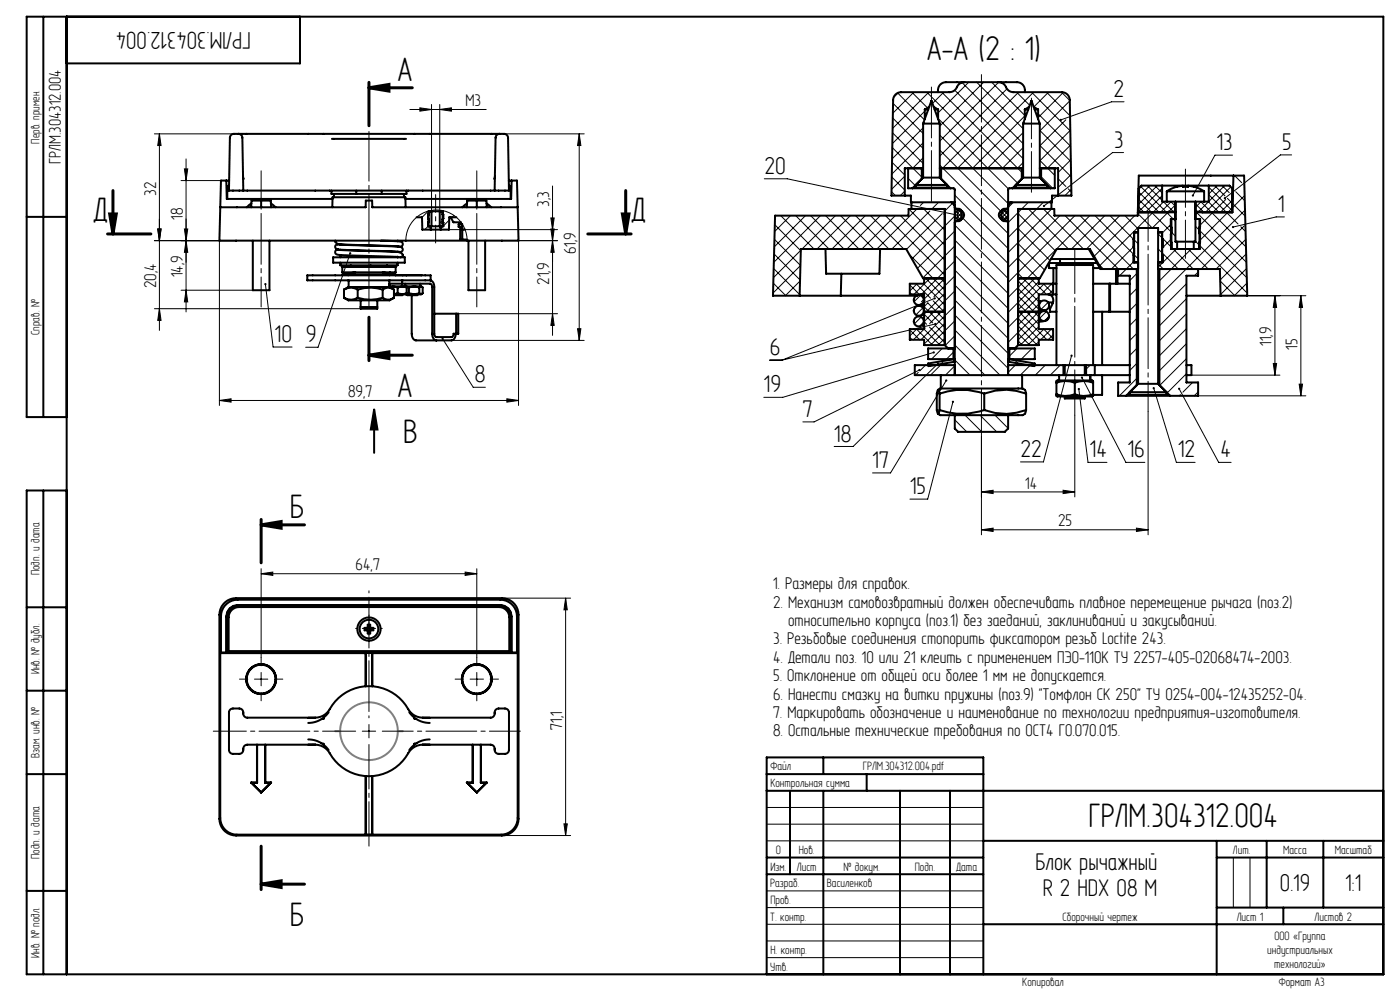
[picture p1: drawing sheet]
<svg xmlns="http://www.w3.org/2000/svg" width="420mm" height="297mm" viewBox="0 0 420 297" stroke-linecap="round" stroke-linejoin="round" font-family="sans-serif">
<path d="M112.2 122.7l1 6h-2z" fill="none" stroke="#000" stroke-width=".6" stroke-linecap="butt"/>
<path d="M110.7 26.3l6-1v2zM32.9 64.1h2l-1 6zM186.7 64.1h2l-1 6zM110.7 106.5l6-1v2zM78.3 157.3l6-1v2zM78.3 265l6-1v2z" fill="none" stroke="#000" stroke-width=".9" stroke-linecap="butt"/>
<g fill="none" stroke="#000" stroke-width=".3">
<path d="M123 32.8h22.9M126 32.3l3.5 .5-3.5 .5zM129.5 31.3v32M131.9 32.8l3.5-.5v1zM131.9 31.3v32M267.8 39.8l9.1 9.2M267.8 35.4l9.1 9.1M267.9 31l9 9M269.3 27.9l8 8M269.5 27.8l-1.4 1.4M273.5 27.6l4.8 4.7M274.2 27.6l-6.3 6.3"/>
<path d="M276.9 38.3l-9.3 9.3M277.4 33.3l-9.7 9.8M278 27.6l27.3 27.3M278.6 27.6l-10.8 10.9M278.8 32l-.1 .1M281.4 35.5l21.1 21.1M282.5 27.6l24 24M283.1 27.6l-3.4 3.4M286.4 27l20.5 20.5M288.6 24.7l18.3 18.4M290.6 24.6l-9.2 9.2M293 24.6l13.9 14"/>
<path d="M295.1 24.6l-13.2 13.2M297.5 24.6l9.9 10M299.6 24.6l-17.7 17.7M302.1 26.6l-20.2 20.2M305 27.6l3.9 4M305.6 27.6l-22.8 22.8M306.9 39.7l-10.6 10.7M307.4 34.8l-15.6 15.6M309.5 27.6l11.6 11.7M310.1 27.6l-22.8 22.8M311.4 34.1l9.8 9.7M311.9 39.1l9.4 9.3"/>
<path d="M314 27.6l6.8 6.9M314.6 27.6l-4.5 4.5M318.4 27.6l2.5 2.5M319 27.7l-7.6 7.5M319.8 35.9l-7.9 7.8M320.9 30.2l-9 9M321.1 39.1l-9.2 9.1M337.2 30.5h-3.7l-15.3 5.4M46.3 40.1h27.6M47.8 40.1v58.9M47.8 40.1l.5 3.5h-1zM54.3 54.1h12"/>
<path d="M55.3 50.6h1l-.5 3.5zM55.8 47.6v45.9M147.5 40.1h27.8M165.8 55.7v44.8M173.8 40.1v61.9M173.8 40.1l.5 3.5h-1zM229.3 53.6h6.9l51 10.9M267.5 57.5l1.1 1.1M267.5 53l3.9 3.9M267.6 48.6l3.8 3.9M267.7 44.2l8.8 8.9M271.4 52.8l-3.9 4"/>
<path d="M271.4 57.3l-1.3 1.3M272.4 53.5l2.2 2.1M276.9 42.8l-9.4 9.4M276.9 47.3l-3.1 3.1M281.9 45l20.3 20.2M281.9 40.5l20.5 20.5M281.9 49.5l20.5 20.5M286.4 58.5l16 16M306.9 44.2l-6.2 6.2M306.9 48.7l-1.7 1.7M311.9 43.6l9.4 9.4M311.9 48.1l4.5 4.5"/>
<path d="M312.3 52.9l3.5 3.5M317.4 53.6l2.4 2.3M318 58.6h.1M320.5 56.6l.9 .9M321.2 43.5l-7 6.9M321.2 47.9l-3.8 3.8M321.3 52.3l-3.9 3.9M321.4 56.7l-1.9 1.9M337.1 45.7h-3.3l-20.6 16M341.6 59.8l11 11M341.6 57.6l6.1 6M342.2 55.9l10.4 10.4"/>
<path d="M342.7 55.6l-1.1 1.1M344.2 55.6l4.4 4.5M344.9 55.6l-3.3 3.3M346.4 55.6l2.2 2.2M347.2 55.6l-5.6 5.6M348.6 56.4l-7 7M348.6 58.7l-4.9 4.9M362.6 58.3l8.8 8.8M362.6 56.1l7 7M362.9 55.6l-.3 .3M364.4 55.6l3.1 3.1M365.1 55.6l-2.5 2.5"/>
<path d="M366.6 55.6l2.2 2.1M367.4 55.6l-7.8 7.8M367.7 59.8l-7.9 7.9M368.2 59.4l1.4 1.5M369.2 56l-7.6 7.6M369.5 58.4l.1 .2M369.8 46.5h-5.3l-6.6 12.1M369.9 56.7h.1M370 53l.4-.4 2.1 2.2M370.7 57.5l2.7 2.7M373.2 55.5l.1 .1M373.4 58.6l-3.6 3.6"/>
<path d="M387.5 46.4h-3.4l-16.6 13M46.3 72.1h24.5M47.3 68.6h1l-.5 3.5zM55.3 68.6h1l-.5 3.5zM55.8 72.1l.5 3.5h-1zM65.8 72.1v49.4M105.1 75.9l-9.7 28.2h-3.7M121.7 72.1a9.2 9.2 0 0 1 9.2-9.2 9.2 9.2 0 0 1 9.2 9.2M128.4 67.3l.5 .5M128.5 63.2l-1.9 2M128.6 67.6l-1.2 1.2M128.9 63.3l.6 .6"/>
<path d="M131.9 66.4l1.1 1.1M133.1 63.2l-.3 .3M134.7 68.8h32.6M134.8 66l-2.6 2.6M136.2 64.6l-.6 .5M150.6 72.1h16.7M155.6 72.1v49.4M165.3 65.3h1l-.5 3.5zM165.3 68.6h1l-.5 3.5zM165.8 72.1l.5 3.5h-1zM232.2 76.1l7.8 7.8M232.3 71.7l7.8 7.8"/>
<path d="M232.4 67.4l7.8 7.8M232.7 64.6l-.2 .2M234.2 64.6l10 10M237.2 64.6l-4.8 4.8M238.7 64.6l10 10M240.1 79.6l-8.2 8.2M240.2 75l-8.2 8.2M241.6 64.6l-9.3 9.4M243.2 64.6l10 10M246.1 64.6l-13.9 14M247.7 64.6l10 10M250.6 64.6l-10 10"/>
<path d="M252.2 64.6l10 10M255.1 64.6l-10 10M256.7 64.6l10 10M259.6 64.6l-10 10M261.2 64.6l10 10M264.1 64.6l-10 10M265.6 64.6l17.8 17.8M268.6 64.6l-10 10M270.1 64.6l13.3 13.3M272.6 62.6l10.8 10.8M272.8 76.3l10.6 10.6M275.3 62.4l-12.2 12.2"/>
<path d="M277.1 60.6l-1 1M277.4 62.9l6 6M279 63.2l-11.4 11.4M281.6 60.6l-1.8 1.8M281.6 62.6l.2 .2M282.7 64l-10.8 10.8M283.1 64.1l.3 .4M285.7 60.9l-2.2 2.3M286.4 64.8l-12.8 12.8M286.4 69.2l-11.2 11.2M286.4 73.7l-9.5 9.6M286.4 78.2l-10 10"/>
<path d="M286.4 76.4l16 16M286.4 67.5l16 16M286.4 71.9l16 16M286.9 63.4l15.5 15.6M287.1 64.8l1 1M287.6 63l1.6 1.6M288.1 63.1l-.9 .9M288.8 63.5l-1.9 1.9M289.2 64.2l-1.6 1.6M299.7 63.9l1.8 1.8M299.8 65.1l.5 .5M300.3 63.3l-.4 .3"/>
<path d="M301.1 63l1.3 1.4M301.5 63.1l-1.8 1.8M302.2 63.6l-2 2M302.4 64.5l-1.3 1.3M304 60.6l-1.6 1.6M305.4 64l11.3 11.2M305.4 68.5l9.6 9.6M305.4 73l8 7.9M305.4 77.5l6.2 6.2M308.5 60.6l-6.1 6.1M308.5 62.6l12 12M313 60.6l-10.6 10.6"/>
<path d="M313 62.6l12 12M315.5 62.6l-13.1 13.1M318 64.6l-15.6 15.6M319.5 64.6l16 16M322.5 64.6l-20.1 20.1M324 64.6l16 16M327 64.6l-24.6 24.5M328.5 64.6l11.7 11.8M329.6 79.2l1.4 1.4M331.4 64.6l-10 10M333 64.6l8.4 8.5M335.9 64.6l-10 10"/>
<path d="M337.5 64.6l3.9 4M340.1 76.3l1.3 1.3M340.2 78.3l-4.3 4.3M340.2 73.8l-6.8 6.8M340.4 64.6l-12.2 12.2M341.4 63.6l-.1 .1M341.6 62l1.6 1.6M347.4 70.1l10.6 10.5M347.4 74.6l6.1 6M347.4 79.1l1.6 1.5M349 60.4l3 3M349.1 60.4l-19.2 19.3"/>
<path d="M351.2 60.4l1.4 1.4M351.4 60.4l-3.2 3.2M351.4 71.6l-2.8 2.8M351.4 67.1l-2.8 2.8M352.6 61.4l-6.9 6.9-4.4-4.3M352.9 74.6l-5.5 5.5M356.5 74.6l6 6M357.4 74.6l-9.6 9.6M358.6 67.8l15.4 15.4M358.6 72.3l15.6 15.5M358.6 61.1l2.6 2.5M358.6 63.3l.1 .1"/>
<path d="M358.9 63.6l15 15M359.4 63.6l-.8 .8M360.2 60.4l13.6 13.6M360.3 60.4l-1.7 1.7M362.5 60.4l3.2 3.2M369.6 62.4l-9.8 9.8M369.6 60.1l-3.5 3.5M369.8 61l3.8 3.8M372.2 68l1.5 1.4M373.3 67.7l-13 12.9M373.5 63l-25.7 25.7M373.7 71.7l-8.9 8.9"/>
<path d="M373.8 76.1l-7.7 7.8M385.3 65h-2.4l-13 3.1M46.3 92.5h61.9M47.8 92.5l.5 3.5h-1zM54.3 87h21.5M55.8 87l.5 3.5h-1zM79.6 85.2l2.3 18.8h5.7M136.8 94h30.5M165.8 94l.5 3.5h-1zM173.3 98.5h1l-.5 3.5zM232 84.9l3.8 3.7M232.1 80.5l7.8 7.8"/>
<path d="M240 84.2l-4.4 4.4M272.9 85.4l2.9 2.8M272.9 87.6l.6 .6M273.3 99.3l2.6 2.5M274.7 99l-1.8 1.7M274.7 92.2l-.5 .5M274.8 85l4.4 4.4M275.1 85l-2.2 2.2M275.2 98.8l4.5 4.6M276.1 88.5l-1.9 1.9M276.4 95l-2.1 2M276.8 92.3l-2 2"/>
<path d="M277.1 85l6.3 6.4M277.1 96.5l-1.1 1.1M277.1 89.8l-.7 .6M277.2 98.6l4.8 4.8M277.2 89.7l.4 .3M277.2 94.2l2.6 2.6M277.2 96.4l.8 .8M277.2 91.9l6.2 6.2M277.6 98.3l-3.6 3.5M277.7 83.4l5.7 5.8M278.3 90.8l5.1 5.1M278.4 90.8l-1.2 1.1"/>
<path d="M278.8 98l4.6 4.6M279 83.4l-4.8 4.8M279.9 90.1l3.5 3.5M280.4 89.4l-45.8 18.5M280.5 97.6l-4.2 4.2M280.6 97.1l-46 10.8M280.7 97.6l2.7 2.8M282.2 83.4l1.2 1.3M283.4 96.9l-6.2 6.3 .3 .2M283.4 87.9l-6.2 6.2M283.4 92.4l-4.5 4.6M283.4 83.5l-6.2 6.2"/>
<path d="M286.4 89.9l16 16M286.4 96.2l-7.2 7.2M286.4 91.7l-5.7 5.7M286.4 87.2l-9.2 9.2M286.4 82.7l-6.3 6.3M286.4 80.9l16 16M286.4 85.4l16 16M286.4 94.4l16 16M286.4 98.9l13.6 13.5M305.4 82l6.3 6.2M305.4 90.9l6.2 6.2M305.4 99.9l3.5 3.5"/>
<path d="M305.4 97.7l5.8 5.7M305.4 95.4l6.4 6.4M305.4 93.2l8.7 8.6M305.4 88.7l6.2 6.2M305.4 86.5l6.2 6.2M305.4 84.2l6.2 6.2M305.9 83.4l-.5 .5M309.1 83.4l4.8 4.8M310.4 83.4l-5 5M311.6 97.9l-5.5 5.5M311.6 93.4l-9.2 9.2M311.6 88.9l-9.2 9.2"/>
<path d="M311.6 84.4l-9.2 9.2M311.6 91.2l-6.2 6.2M311.6 95.7l-6.2 6.2M313 85l2.9 3M313.3 85l-7.9 7.9M313.9 93.4l-2 2M314.4 90.6l-2.1 2.1M314.7 94.8l-1.4 1.4M315.2 85l.7 .7M315.5 85l-3.2 3.2M315.9 99.2l-.5-.6-3.2 3.2M315.9 86.9l-1.3 1.3"/>
<path d="M341 99.9l-2.1 2.1M341 95.5l-2.1 2.1M341 91l-2.1 2.1M341 86.5l-2.1 2.1M341 82l-2.1 2.1M355.9 98.5l-8.1 8.1M355.9 94l-8.1 8.1M355.9 89.5l-8.1 8.1M355.9 85l-8.1 8.1M359.4 81.5l-1.1 1.1M366.1 84.2l4.4 4.4M374 80.5l-7.8 7.8"/>
<path d="M374.1 84.9l-3.8 3.7M374.2 88.6h17.6M382.5 88.6v23.8M382.5 88.6l.5 3.5h-1zM390.3 88.6l.5 3.5h-1zM390.3 88.6v30M130.9 102h44.4M132.8 101.5l9.2 14.6h3.6M152.1 119.5l3.5 .5-3.5 .5zM230.9 107.9h3.7M272.9 101.1l.8 .7M275.5 111.6l-.8 .8"/>
<path d="M275.8 110.9l-31.6 15.5h-3.3M277.7 109.4l-1.8 1.7M278.5 108.9l.7 .7M280.1 105.6l-45.3 13.5h-5.7M281.4 108.9l-25.5 24.9h-5.6M282.2 109.4l-3 3M282.4 108.3l.6 .7M282.7 104.4l-3.2 3.2M283.4 101.4l-2 2M283.9 114l-16.7 27.7h-5.4M286 105.5l-2 2.1M286.4 109.6l-2.8 2.8"/>
<path d="M286.4 100.7l-2.9 2.8M286.4 103.4l9.1 9M286.4 107.9l4.6 4.5M286.4 112.4h.1M304.5 107.9l.9 1M304.6 109.4l-2.2 2.2M305.1 104.4l-2.3 2.3M305.4 102.2l1.3 1.2M309.1 109.4l-3 3M309.6 104.4l-3.2 3.2M309.9 108.8l.5 .6M311.6 102.4l-1 1"/>
<path d="M313.6 109.4l-3 3M315.9 101.4l-2.8-2.8-4.7 4.8M315.9 100.3l-1.5 1.5M318.1 109.4l-3 3M321.5 106.6l-8.5 31.8h-6.9M323.6 116.6l2.8 22h5.7M324.6 113.2l13.2 25.4h5.7M327.1 109.4l-1.3 1.3M341 113.4l-5.2 5.2M341 108.9l-2.1 2.1M341 104.4l-2.1 2.1M346.1 116.3l6.8 22.3h5.6"/>
<path d="M353.7 116.5l11.9 22.1h3.7M354.1 118.3l-.3 .3M355.9 103l-8.1 8.1M355.9 112l-5.7 5.8M355.9 107.5l-8 8M357.4 112.4h26.6M357.8 114.6l-2.9 2.9M359.4 118.6h32.4M359.4 117.5l-1.1 1.1M382 108.9h1l-.5 3.5zM389.8 115.1h1l-.5 3.5zM65.8 120l3.5-.5v1z"/>
<path d="M65.8 120h89.8M285.9 120.4l-7.6 29.2h-5.3M286.4 125.8l3.6 3.6M289.5 124.4l5 5M294 124.4l5 5M294.4 130.9v29.4M298.5 124.4l3.9 4M322.4 124.4v24.5M344.4 123.3v37M294.4 158.8l3.5-.5v1zM294.4 147.4l3.5-.5v1zM294.4 158.8h50"/>
<path d="M294.4 147.4h28M318.9 146.9l3.5 .5-3.5 .5zM340.9 158.3l3.5 .5-3.5 .5zM78.3 171.9l3.5-.5v1zM78.3 170.4v26.6M78.3 171.9h64.7M139.5 171.4l3.5 .5-3.5 .5zM143 170.4v26.6M150.6 179.3h20.6M169.7 179.3v71.1M169.7 179.3l.5 3.5h-1zM108.7 188.3h4"/>
<path d="M110.7 186.3v4M76.3 203.5h4M78.3 201.5v4M108.7 219.1h4M110.7 217.1v4M141 203.5h4M143 201.5v4M150.6 250.4h20.6M169.2 246.9h1l-.5 3.5zM230 242h65M230 247h65M230 252h65"/>
<path d="M370 257v15M375 257v15M230 277h65M230 272h65M230 267h65M230 287h65M230 282h65"/>
</g>
<circle cx="110.7" cy="219.1" r="8.6" fill="none" stroke="#808080" stroke-width=".6" stroke-linecap="butt"/>
<g fill="none" stroke="#000" stroke-width=".6">
<path d="M13 5v120M20 5v287M90 5v14h-70M276.9 37h5M276.9 37v16.2M277.4 32.8h1.1M277.4 32.8v2.9M278.8 32l-1.4 .8M279.4 30.2h.1M279.4 30.2l-2.5 6.8M279.5 30.2l2.4 6.8M280.1 32l1.3 .8"/>
<path d="M280.4 32.8h1M281.4 32.8v2.9M281.9 37v16.2M289.3 24.6a2.86 2.86 0 0 0-2.6 2.1l-.8 .7-1.1 .2h-14.5a2.4 2.4 0 0 0-2.4 2.4l-.5 28.6h5.9v2h12.1M289.3 24.6h-5.5a2.5 2.5 0 0 0-2.4 3M289.3 24.6h10.3M299.6 24.6a2.86 2.86 0 0 1 2.6 2.1l.8 .7 1 .2h14.5a2.4 2.4 0 0 1 2.4 2.4l.5 28.6h-5.8v2h-12.2M299.6 24.6h5.5a2.5 2.5 0 0 1 2.4 3M306.9 37h5M306.9 37v16.2M307.4 32.8h1.1M307.4 32.8v2.9"/>
<path d="M308.8 32l-1.4 .8M309.4 30.2h.1M309.4 30.2l-2.5 6.8M309.5 30.2l2.4 6.8M310.1 32l1.3 .8M310.4 32.8h1M311.4 32.8v2.9M311.9 37v16.2M67.9 54.1h-1.6l-.5 18h89.8l-.5-18h-1.6M67.9 54.1h.8M67.9 54.1l.1 5.5h31.8M68.2 56v3.6"/>
<path d="M68.2 56h.5M68.7 55.6l-.5 .4M71.5 40.1h-1.3a1.2 1.2 0 0 0-1.2 1.2l-.3 15.8h4.3M71.5 40.1a1.2 1.2 0 0 1 1.2 1.2l.3 15.8M71.5 40.1h78.4M72.9 52.9l.2 .7M73 57.1h75.4M99.4 57.1v1h7.5M99.6 41.6h22.2M100.2 58.1v1M106.9 58.1h7.6M106.9 57.1v1"/>
<path d="M114.5 57.1v1M121.2 58.1v1M121.9 57.1v1h-7.4M148.5 52.9l-.2 .7M149.9 40.1h1.3a1.2 1.2 0 0 1 1.2 1.2l.3 15.8h-4.3M149.9 40.1a1.2 1.2 0 0 0-1.2 1.2l-.3 15.8M152.6 54.1h.9M152.7 55.6l.5 .4M152.7 56h.5M153.2 56v3.6M153.5 54.1l-.2 5.5h-31.7M272.4 50.4v6h1.3"/>
<path d="M273.7 56.4h11.4M274.7 55.4h9.4v.8h-9.4zM276.5 50.4v3.2M276.9 53.2h5M276.9 53.2l-3.2 3.2M276.9 50.4h-5.5v8.2M281.9 53.2l3.2 3.2M281.9 50.4h25M282.3 50.4v3.2M285.1 56.4l1.1 .1 .2 .3v55.6M303.7 56.4h11.4M303.7 56.4l-1 .1-.3 .3v55.6"/>
<path d="M304.7 55.4h9.4v.8h-9.4zM306.5 50.4v3.2M306.9 53.2h5M306.9 53.2l-3.2 3.2M311.9 53.2l3.2 3.2M311.9 50.4h5.5v8.2M312.3 50.4v3.2M316.4 50.4v6h-1.3M348.6 55.6h14M348.6 55.6h-6.2l-.8 .8v7.2M348.6 55.6v4.8h1.4M350 57.3a8.3 8.3 0 0 1 4.9-1.5v.2h1.5v-.3l.7 .1a9.1 9.1 0 0 1 4.1 1.5"/>
<path d="M350 57.3h11.2M350 57.3v3.1M361.2 57.3v3.1M362.6 55.6h6.2l.8 .8v7.2M362.6 55.6v4.8h-1.4M370 52.6h-28.4l-.3 12h-25v-2h-10.9v40.8M370 52.6l-.3 11h-11.1M370 52.6h3.2l1 36h-8M8 65h12M66.1 62.1h43.6v-2h1.9l.1 2h43.6M75.3 62.1l.2-2h5.7l.1 2M75.4 61l-1.4 1.1"/>
<path d="M75.8 72.1v14.9h5v-14.9M78.3 60.1v2M81.3 61l1.4 1.1M99.7 62.1l.1-3h21.8l.1 3M99.9 77.1h21.5v1.6h-21.5zM100.6 72.1a1.48 1.48 0 0 0 1.9 1.1l17.1 .6M101.3 74.7l18.7 .8M101.3 73.2a.79 .79 0 0 0-.8 .9 .79 .79 0 0 0 1 .7 .85 .85 0 0 0-1 .9 .85 .85 0 0 0 1.2 .7l17.6 .5M101.4 73.2l18.7 .8M101.6 73.1l-.4 .1M101.7 74.9l13 .4a13.7 13.7 0 0 1 5.7 .6l.1 .1a.63 .63 0 0 1 .3 .7 .63 .63 0 0 1-.7 .4M102.1 78.7v.8h17.2v-.8"/>
<path d="M102.1 73.2v.1M102.1 74.8v.1M102.1 76.4v.7M105.2 79.5l.5 .5M114.3 72.1l2.5 .1a7.3 7.3 0 0 1 3.9 .5l.1 .8-.9 .5a.79 .79 0 0 1 .9 .7 .79 .79 0 0 1-.7 .8M116.2 79.5l-.5 .5M119.3 72.1v.2M119.3 73.8v.1M119.3 75.4v.1M119.3 77l.1 .1M120.2 75.5l-.4 .1M125 65.1h1.6l.1 3.7h2.5"/>
<path d="M128.4 65.5h.1M128.4 66.7h.1M128.4 65.5l.2 .2M128.4 66.7v1.1h1.1M128.6 66.5l-.2 .2M128.6 64.3h-.2v1.2M128.6 67.8v-4.5h4.2v4.5M129.2 68.8h3M129.2 67.8v1M129.5 67.8h2.4M129.5 63.3v4.5M131.9 63.3v4.5"/>
<path d="M132.2 67.8v1M132.8 66.5l.2 .2v1.1h-1.1M132.8 64.3h.2v1.2l-.2 .2M135.2 65.1l.8 1.5h2.3M136.9 65.1h-2.1l-.1 3.7h-2.5M138.1 68v3.8h2M138.6 67.1l.1 1.7h.8M138.6 67.2h-1v.8h1.1M138.7 68.7v3.1M140 62.1l.2-2h5.7l.1 2M140.1 61l-1.4 1.1M140.5 72.1v14.9h5v-14.9"/>
<path d="M143 60.1v2M146 61l1.4 1.1M247.6 74.6l.2 7.4h16l.2-7.4M273.4 60.6v2M285.4 60.6h1M285.4 60.6l1 1M286.4 62.1l.3 .4 1.4 .2 .3 .7-.1 2.5-.5 .3-1.1 .1-.3 .4M287.8 63h.5M287.8 65.8h.5M300.5 63h.5M300.5 65.8h.5M302.4 60.6h1"/>
<path d="M302.4 62.1l-.2 .4-1.4 .2-.4 .7 .2 2.5 .4 .3 1.2 .1 .2 .4M303.4 60.6l-1 1M315.3 77.6h13.1M315.4 60.6v2M318 77.6v1.2M326.6 74.6l3.5 6h.3M329.1 78.8h-14.4v1.5h2.2M340.2 76l-.2 .4v2.2h1.4M340.2 71.6h-.2v2.5l.2 .3M341.3 63.6h11.3M341.4 68.3v46.7M341.4 69.6h-1.2v9"/>
<path d="M341.4 68.3h.1M341.4 68.3h6v46.7M347.4 69.6h1.2v9M348.6 76l.3 .4M348.6 71.6h.3v2.5M348.9 74.1l-.3 .3M348.9 76.4h.1M348.9 76.4v2.2h-1.5M349 74l-.1 .1M350 60.4h11.2M351 67.8l.2 .1M351.2 67.9l.2 .3"/>
<path d="M351.4 69.8l-.2 .4v2.4h.2M351.4 65.6v9h8.4v-9M352.6 60.4v12h6v-12M352.6 63.4h-2v.2M352.6 65.6h-1.4v2.3M353.1 72.4v2.2M358.1 72.4v2.2M358.6 65.6h1.4v2.3l-.2 .3M358.6 63.4h2v.2M359.8 69.8l.2 .4v2.4h-.2M92.2 82.5h37v1.5h-37zM102.7 82.3h16"/>
<path d="M102.7 80h16v1.6h-16zM102.7 82.3v.2M103.2 86.8a3.9 3.9 0 0 1 4.1 0M103.2 89.2a4.6 4.6 0 0 0 3.9 .8h9.8l1.1-.6M103.2 89.2a3.9 3.9 0 0 0 4.1 0M103.2 86.8v2.4M103.4 86.7l1.1-.7h12.4l1.1 .7M103.4 86.7l-.2 .1M104.6 84v2M106.4 81.6h.1M106.6 81.6l-3.9 .7M107.3 89.2a12.4 12.4 0 0 0 7.5 0"/>
<path d="M107.3 86.8a12.4 12.4 0 0 1 7.5 0M107.3 86.8v2.4M108.2 92h5M108.2 90v2.5h5v-2.5M114.8 81.6l3.9 .7M114.8 86.8a2.78 2.78 0 0 1 3.4 0v2.4a2.78 2.78 0 0 1-3.4 0M114.8 86.8v2.4M114.9 81.6h.1M116.8 85.8h5M116.8 85h12.2a.88 .88 0 0 1 .6 1v14a1.77 1.77 0 0 0 1.3 2M116.8 84v2M116.8 85v.8"/>
<path d="M116.9 86.1l.9-.2 1.5 .2M118.2 88.2h3.6M118.7 82.3v.2h3.2M119.3 87.9l-1.1 .2M119.3 87.9a3.9 3.9 0 0 0 2.7 0M119.3 86.1a3.9 3.9 0 0 1 2.7 0M119.3 86.1v1.8M120.7 84v1M120.7 88.2v.3h-2.5M121.5 85v.8M121.8 85.8h4.5l.3 .2M121.8 85.8l.2 .3"/>
<path d="M121.9 82.5h4.5M121.9 82.5h.1M121.9 88.1l-.1 .1M122 85.9l.7 .2M122 87.9l-.1 .2M122 86.1v1.8M122.2 88.2v.3h3v-.3M122.7 87.9l-.7 .2M122.7 86.1a5.1 5.1 0 0 1 3.1 0M122.7 87.9a5.1 5.1 0 0 0 3.1 0M122.7 86.1v1.8M123.5 88.5v11.5a1.77 1.77 0 0 0 1.3 2h10.6a1.77 1.77 0 0 0 1.3-2"/>
<path d="M125.8 86.1l.5-.2 .5 .2v1.8l-.5 .2-.5-.2M125.8 86.1v1.8M126 85v.8M126.4 82.5h.1M126.6 88l-.3 .2h-4.5M129 84a1.77 1.77 0 0 1 1.3 2v14a.88 .88 0 0 0 .6 1h4.5a.88 .88 0 0 0 .7-1h1.4v-6h-7.2M136.8 94v6M239.9 88.6h12.3M239.9 88.6h-8l.6-24h40l.1-2h10.8v40.8M252.2 88.6h23M252.4 82l-.2 6.6M276.8 91.2h.4"/>
<path d="M276.8 94.4h.4M276.8 97.6h.4M277.2 88.2l-1.6 .3M277.2 91.4l-1.6 .3M277.2 83.4v1.6h-4.3v3.2h4.3M277.2 88.2v10.4h-4.3v3.2h4.3v1.6h6.2M277.2 93.4h6.2M283.4 83.4h-6.5l-5-8.8h-31.6l-.4 14M305.4 93.4l6.6 .1M311.6 90.2l.4 .1M311.6 83.4v1.6h4.3M311.6 90.6h.5"/>
<path d="M313.3 93l-1.7 .2M314.4 90.6h1.5M314.5 88.2a2.11 2.11 0 0 1 .9 3.6l-.4 .8v.8h1.9M314.7 94.7l-.4 .8a2.88 2.88 0 0 1-2.7 .9M315.9 85h1M315.9 88.2h1M315.9 88.2h-4.3v10.4h4.3v3.2h-4.3v1.6h-6.2M315.9 85v3.2M316 80.3v4.7M327.9 80.3h2.1M327.9 85h11M327.9 93.4h11"/>
<path d="M330.4 80.6l-3.4-6h-10l-5.1 8.8h-6.5M330.4 80.6h11M330.6 93.4v16M332.8 85v8.4M333 85v8.4M334.8 80.6v4.4M335.3 80.6v4.4M335.4 80.6v2h3.5v32h-3.5v4h2.4M341 80.6v34.8M347.4 80.6h18.6l.2 8M347.8 80.6v34.8M355.9 88.6h10.3"/>
<path d="M359.4 80.6v2h-3.5v32h3.5v4h-8.4M281.4 116.8l.7-.4h24.7l.7 .4M281.9 118a20 20 0 0 1 13.4 0M281.9 118l-.4-1.2-.5 1.2v4.9l.5 1.1 .4-1.1M281.9 118v4.9M282.2 112.4h24.4M282.2 112.4v4M283.4 103.4l1 1M286 107.6h.2M286 104.4v3.2M286.2 107.6h.2M286.2 107.6l-7.8 1.3 .2 .8 7.8-1.3"/>
<path d="M286.2 107.6l.2 .8M286.4 108.4h.1M286.4 104.4h-8v3.2h7.6M286.4 109.4h-12v3h7.8M295.3 118a17.6 17.6 0 0 1 12.5 0M295.3 118v4.9M302.4 107.6h.2M302.4 108.4h.1M302.4 104.4h8v3.2h-7.6M302.4 109.4h14.5M302.6 107.6h.2M302.6 107.6l7.8 1.3-.1 .8-7.8-1.3"/>
<path d="M302.6 107.6l-.1 .8M302.8 104.4v3.2M305.4 103.4l-1 1M306.6 112.4v4M306.6 112.4h11.1M307.5 116.9l.3 1.1M307.8 118v4.9M316.9 114.2l.3-.2h10.5l.2 .2M316.9 114.7a8 8 0 0 1 5.5 0M316.9 114.2v.5M316.9 118.2v.5l.3 .1h10.5l.2-.1v-.5M316.9 118.2a7.9 7.9 0 0 0 5.5 0"/>
<path d="M316.9 109.4v-30h11v30M316.9 109.4h11M316.9 114.7v3.5M317.7 112.4h9.3M317.7 112.4v1.6M319 109.4v3M319.4 118.8v.6h6v-.6M319.4 109.4v3M322.4 114.7a8 8 0 0 1 5.5 0M322.4 118.2a7.9 7.9 0 0 0 5.5 0M322.4 114.7v3.5M325.4 109.4v3"/>
<path d="M325.8 109.4v3M327 112.4l.1 1.6v-1.6M327 112.4h1.4M327.9 114.2v.5M327.9 114.7v3.5M327.9 109.4h.5M328.4 109.4h10.5M328.4 112.4h10.5M328.4 109.4v3M330.6 112.4v6h-2.6M337.8 118.6h13.2M338.9 117.5v.8"/>
<path d="M338.9 118.3h.1M338.9 117.5h.1M338.9 117.5h11v.8h-11M341.4 115l-3.6 3.6M341.4 115h.1M341.4 115h6M347.4 115l3.6 3.6M355.9 109.4h1.5v3h-1.5M20 125h-12v-120h407v287h-407v-145h12M112.2 122.7v13M281.4 124l.7 .4h24.7l.7-.4M281.9 122.9a20 20 0 0 0 13.4 0"/>
<path d="M286.4 124.4v4l1 1h14l1-1v-4M295.3 122.9a17.6 17.6 0 0 0 12.5 0M307.8 122.9l-.3 1.1M13 147v145M8 182h12M66.1 195.7v49.4a5 5 0 0 0 5 5h79.2a5 5 0 0 0 5-5v-49.4M66.1 195.7h43.6v10M66.3 195.5v-10.8a5 5 0 0 1 5-5h78.8a5 5 0 0 1 5 5v10.8M66.3 195.5h1.6M66.3 195.5l-.2 .2M67 181a5 5 0 0 1 3.8-1.7h79.8a5 5 0 0 1 5 5v61.1a5 5 0 0 1-5 5h-79.8a5 5 0 0 1-5-5v-61.1a5 5 0 0 1 1.2-3.3zM67.9 195.5v-10.8a3.4 3.4 0 0 1 3.4-3.4h78.8a3.4 3.4 0 0 1 3.4 3.4v10.8"/>
<path d="M67.9 195.5l.1 .2M68 195.7v-11a3.3 3.3 0 0 1 3.3-3.2h78.8a3.3 3.3 0 0 1 3.2 3.2v11M68 195.7h85.3M68.2 195.5h85M68.6 195.1v-10.1a3.1 3.1 0 0 1 3.1-3.1h78a3.1 3.1 0 0 1 3.1 3.1v10.1M68.6 195.1h84.2M68.6 195.1l-.4 .4M71.7 181.5a3.5 3.5 0 0 0-3.5 3.5v10.5M110.2 188.2v.7M110.3 187.2h.4a.42 .42 0 0 1 .4 .2 .42 .42 0 0 1 0 .5v.3h.2a.45 .45 0 0 1 .7 .3 .45 .45 0 0 1-.7 .4h-.2v.2a.45 .45 0 0 1-.4 .7 .45 .45 0 0 1-.4-.7v-.2h-.2a.44 .44 0 0 1-.7-.1 .44 .44 0 0 1 .2-.6h.1a.52 .52 0 0 0 .7-.2 .52 .52 0 0 0-.1-.7zM110.3 188h.8M110.3 189.1h.8"/>
<path d="M111.2 188.2v.7M149.7 181.5a3.5 3.5 0 0 1 3.5 3.5v10.5M152.8 195.1l.4 .4M153.5 195.5h1.6M153.5 195.5l-.2 .2M155.1 195.5l.2 .2M155.3 195.7h-43.7l.1 10M8 207h12M69 212.7l.7-.3 2.1-.1a1.38 1.38 0 0 1 1.2 1.8l.5 .8 .7 .2h20.4a5.8 5.8 0 0 0 5.1-3.8 13.7 13.7 0 0 1 23.4 2.1 5 5 0 0 0 3.7 1.7h20.4a1.38 1.38 0 0 0 1.2-1.8l.7-.9 2.4-.1a1.2 1.2 0 0 1 1.2 1.2v11.2a1.2 1.2 0 0 1-1.2 1.2h-1.9a1.38 1.38 0 0 1-1.2-1.8l-.5-.7-.7-.2h-20.4a5.7 5.7 0 0 0-5.1 3.7 13.7 13.7 0 0 1-23.4-2 5 5 0 0 0-3.7-1.7h-20.4a1.38 1.38 0 0 0-1.2 1.8l-.8 .8-2.3 .1a1.2 1.2 0 0 1-1.2-1.2v-11.2zM97.1 215.4l-.6 .1a7.6 7.6 0 0 1-4 1.2M98.6 213.5l-1.6 1.6M122.8 213.5l1.5 1.6"/>
<path d="M124.2 215.4l.6 .1a7.6 7.6 0 0 0 4.1 1.2M8 232h12M75.3 234.5l.2 .1M75.3 234.5l3 3M75.3 234.5h1.8M75.5 234.6l2.8 2.9M75.5 234.6h1.6M77.1 234.5v.1M77.1 223.2v11.3M77.1 223.2v11.4M78.3 237.5h.1M79.5 234.6h1.7"/>
<path d="M79.6 223.2l-.1 11.4M81.2 234.6l-2.9 2.9M81.3 234.5l-1.8 .1M81.3 234.5l-.1 .1M81.3 234.5l-3 3M92.5 221.6a11.4 11.4 0 0 1 4.4 1.3h.2M94.6 223.1h-2.1M97 223.2l1.6 1.6M109.7 232.6v17.5M111.7 232.6v17.5M124.3 223.2l-1.5 1.6M126.8 223.1h2.1"/>
<path d="M128.9 221.6a11.4 11.4 0 0 0-4.4 1.3h-.3M140 234.5l1.8 .1M140 234.5l.2 .1M140 234.5l3 3M140.2 234.6h1.6M140.2 234.6l2.8 2.9M141.8 223.2v11.4M143 237.5h.1M144.2 234.6h1.7M144.2 223.2v11.4M144.3 234.5l-.1 .1M144.3 223.2v11.3"/>
<path d="M144.3 234.5h1.7M145.9 234.6l-2.9 2.9M146 234.5l-.1 .1M146 234.5l-3 3M230 237h185M230 232h65M237 237v25M247 227v5M247 237v55M260 232v5M270 237v55M285 237v55"/>
<path d="M109.7 250.1h.1M111.6 250.1h.1M230 257h65M295 252h120M365 252v40M365 257h50M380 252v20M397 252v20M8 267h12M230 262h65M295 277h120M365 272h50"/>
<path d="M385 272v5M230 292v-65h65v65"/>
<circle cx="287.8" cy="64.4" r="1.4"/>
<circle cx="301" cy="64.4" r="1.4"/>
<circle cx="275.6" cy="96.3" r="1.5"/>
<circle cx="275.6" cy="89.9" r="1.5"/>
<circle cx="275.6" cy="93.1" r="1.5"/>
<circle cx="313.2" cy="94.7" r="1.5"/>
<circle cx="313.2" cy="91.5" r="1.5"/>
<circle cx="110.7" cy="188.5" r="3.5"/>
<circle cx="110.7" cy="188.5" r="2.8"/>
<circle cx="78.3" cy="203.5" r="4.3"/>
<circle cx="78.3" cy="203.5" r="4.4"/>
<circle cx="78.3" cy="203.5" r="4.5"/>
<circle cx="143" cy="203.5" r="4.5"/>
<circle cx="143" cy="203.5" r="4.3"/>
<circle cx="143" cy="203.5" r="4.4"/>
</g>
<path d="M78.3 51.2v40.8M143 51.2v40.8" fill="none" stroke="#000" stroke-width=".3" stroke-dasharray="15.2 1.3 1.3 1.3" stroke-dashoffset="6.3"/>
<path d="M130.7 58.3v14.5" fill="none" stroke="#000" stroke-width=".3" stroke-dasharray="15.2 1.3 1.3 1.3" stroke-dashoffset="9.9"/>
<path d="M110.7 39.4v52.6" fill="none" stroke="#000" stroke-width=".3" stroke-dasharray="15.2 1.3 1.3 1.3" stroke-dashoffset=".4"/>
<path d="M110.7 26.3h13M110.7 24.7v13M33.9 57.1v13M187.7 57.1v13M32.3 70.1h13M176.3 70.1h13M110.7 95.1v13M110.7 106.5h13M78.3 157.3h13M78.3 155.7v13M78.3 253.6v13M78.3 265h13" fill="none" stroke="#000" stroke-width=".9"/>
<path d="M322.4 124.4v-50" fill="none" stroke="#000" stroke-width=".3" stroke-dasharray="15.2 1.3 1.3 1.3" stroke-dashoffset="1.7"/>
<path d="M344.4 123.3v-60" fill="none" stroke="#000" stroke-width=".3" stroke-dasharray="15.2 1.3 1.3 1.3" stroke-dashoffset="6.2"/>
<path d="M355.6 77.4v-26.7" fill="none" stroke="#000" stroke-width=".3" stroke-dasharray="15.2 1.3 1.3 1.3" stroke-dashoffset="3.8"/>
<path d="M294.4 22.4v108.5" fill="none" stroke="#000" stroke-width=".3" stroke-dasharray="15.2 1.3 1.3 1.3" stroke-dashoffset="1"/>
<path d="M279.4 25.2v36" fill="none" stroke="#000" stroke-width=".3" stroke-dasharray="15.2 1.3 1.3 1.3" stroke-dashoffset="-.9"/>
<path d="M309.4 57.6v-28.2" fill="none" stroke="#000" stroke-width=".3" stroke-dasharray="15.2 1.3 1.3 1.3" stroke-dashoffset="3"/>
<path d="M100.5 219.1h1.5M119.3 219.1h1.5" fill="none" stroke="#808080" stroke-width=".6"/>
<path d="M110.7 215.1v-38" fill="none" stroke="#000" stroke-width=".3" stroke-dasharray="15.2 1.3 1.3 1.3" stroke-dashoffset="-1.9"/>
<path d="M106.7 219.1h-42.7" fill="none" stroke="#000" stroke-width=".3" stroke-dasharray="15.2 1.3 1.3 1.3" stroke-dashoffset="5.3"/>
<path d="M110.7 223.1v30.5" fill="none" stroke="#000" stroke-width=".3" stroke-dasharray="15.2 1.3 1.3 1.3" stroke-dashoffset="1.9"/>
<path d="M114.7 219.1h41.4" fill="none" stroke="#000" stroke-width=".3" stroke-dasharray="15.2 1.3 1.3 1.3" stroke-dashoffset="6"/>
<path d="M78.3 199.5v-2.5M106.7 188.3h.4M110.7 184.3v.4M110.7 192.3v-.4M114.7 188.3h-.4M143 199.5v-2.5M74.3 203.5h-2.5M78.3 207.5v2.5M82.3 203.5h2.5M139 203.5h-2.5M143 207.5v2.5M147 203.5h2.5" fill="none" stroke="#000" stroke-width=".3" stroke-dasharray="15.2 1.3 1.3 1.3"/>
<g fill="#000">
<path d="M112.2 122.7l1 6h-2z"/>
<path d="M110.7 26.3l6-1v2zM110.7 106.5l6-1v2z"/>
<path d="M55.8 72.1l.5 3.5h-1zM55.3 50.6h1l-.5 3.5zM47.3 68.6h1l-.5 3.5zM47.8 40.1l.5 3.5h-1zM165.8 94l.5 3.5h-1zM165.3 68.6h1l-.5 3.5z"/>
<path d="M55.3 68.6h1l-.5 3.5zM55.8 87l.5 3.5h-1zM173.8 40.1l.5 3.5h-1zM173.3 98.5h1l-.5 3.5zM47.3 68.6h1l-.5 3.5zM47.8 92.5l.5 3.5h-1zM165.3 65.3h1l-.5 3.5zM165.8 72.1l.5 3.5h-1zM169.7 179.3l.5 3.5h-1zM169.2 246.9h1l-.5 3.5zM382.5 88.6l.5 3.5h-1zM382 108.9h1l-.5 3.5zM390.3 88.6l.5 3.5h-1zM389.8 115.1h1l-.5 3.5z"/>
<path d="M186.7 64.1h2l-1 6zM32.9 64.1h2l-1 6z"/>
<path d="M369.7 67.8l-.1 .3h.3h-.3a.33 .33 0 0 0 .4 .3 .33 .33 0 0 0 .2-.5 .33 .33 0 0 0-.5-.1zM318 35.7l-.1 .3 .3-.1-.3 .1a.33 .33 0 0 0 .5 .2 .33 .33 0 0 0 .1-.5 .33 .33 0 0 0-.5 0zM313 61.5l-.1 .4 .3-.2-.3 .2a.33 .33 0 0 0 .5 .1 .33 .33 0 0 0 0-.5 .33 .33 0 0 0-.4 0zM353.5 116.3a.33 .33 0 0 0 .1 .5 .33 .33 0 0 0 .5-.3 .33 .33 0 0 0-.5-.3l.1 .3zM367.2 59.2v.4l.3-.2-.3 .2a.33 .33 0 0 0 .5 .1 .33 .33 0 0 0 0-.5 .33 .33 0 0 0-.5 0zM280.2 89.2a.33 .33 0 0 0 .2 .5 .33 .33 0 0 0 .3-.4l-.3 .1 .3-.2zM280.4 96.8a.33 .33 0 0 0 .1 .6 .33 .33 0 0 0 .4-.4l-.3 .1 .3-.1-.2-.2zM275.6 110.7a.33 .33 0 0 0 .2 .5 .33 .33 0 0 0 .3-.5l-.3 .2 .3-.2zM281.2 108.7a.33 .33 0 0 0 0 .5 .33 .33 0 0 0 .4 0 .33 .33 0 0 0 .1-.5l-.3 .2 .3-.2zM345.9 116.1a.33 .33 0 0 0 .1 .5 .33 .33 0 0 0 .4-.2 .33 .33 0 0 0-.4-.4l.1 .3-.1-.3zM357.6 58.4l.1 .5 .2-.3-.2 .3a.33 .33 0 0 0 .4-.1 .33 .33 0 0 0 0-.5 .33 .33 0 0 0-.5 .1zM285.7 120.2a.33 .33 0 0 0 0 .5 .33 .33 0 0 0 .5-.1 .33 .33 0 0 0-.2-.5l-.1 .3 .1-.3zM283.7 113.8a.33 .33 0 0 0-.1 .5 .33 .33 0 0 0 .5-.1 .33 .33 0 0 0-.1-.5l-.1 .3 .1-.3zM279.9 105.4a.33 .33 0 0 0 .1 .5 .33 .33 0 0 0 .4-.4l-.3 .1 .3-.1-.2-.2zM287 64.2v.5h.5v-.2h-.3h.3v-.3zM324.4 112.9a.33 .33 0 0 0 .1 .6 .33 .33 0 0 0 .4-.3 .33 .33 0 0 0-.5-.3l.2 .3zM323.4 116.4a.33 .33 0 0 0 .1 .5 .33 .33 0 0 0 .5-.3 .33 .33 0 0 0-.4-.3v.3v-.3zM321.2 106.4a.33 .33 0 0 0 .1 .5 .33 .33 0 0 0 .5-.2 .33 .33 0 0 0-.2-.4l-.1 .3 .1-.3z"/>
<path d="M132.5 101.3a.33 .33 0 0 0 .2 .5 .33 .33 0 0 0 .4-.3 .33 .33 0 0 0-.5-.3l.2 .3zM79.4 84.9a.33 .33 0 0 0 .1 .6 .33 .33 0 0 0 .4-.3 .33 .33 0 0 0-.3-.4v.4v-.4zM104.9 75.6a.33 .33 0 0 0-.1 .6 .33 .33 0 0 0 .5-.1 .33 .33 0 0 0-.1-.5l-.1 .3 .1-.3z"/>
<path d="M65.8 120l3.5-.5v1zM152.1 119.5l3.5 .5-3.5 .5zM126 32.3l3.5 .5-3.5 .5zM131.9 32.8l3.5-.5v1zM78.3 171.9l3.5-.5v1zM139.5 171.4l3.5 .5-3.5 .5zM294.4 158.8l3.5-.5v1zM340.9 158.3l3.5 .5-3.5 .5zM294.4 147.4l3.5-.5v1zM318.9 146.9l3.5 .5-3.5 .5z"/>
<path d="M78.3 157.3l6-1v2zM78.3 265l6-1v2z"/>
</g>
<g font-size="11">
<text x="278" y="18">А-А (2 : 1)</text>
<text x="119.2" y="24.3">А</text>
<text x="28" y="66.1">Д</text>
<text x="189.4" y="66.1">Д</text>
<text x="119.2" y="119.1">А</text>
<text x="121" y="132.7">В</text>
<text x="87" y="155.3">Б</text>
<text x="326.6" y="248">ГРЛМ.304312.004</text>
<text x="87" y="277.6">Б</text>
</g>
<g font-size="7.8">
<text x="75.3" y="9.5" transform="rotate(-180 75.3 9.5)">ГРЛМ.304312.004</text>
<text x="334" y="29">2</text>
<text x="334.3" y="44.3">3</text>
<text x="365" y="45.1">13</text>
<text x="384.7" y="45">5</text>
<text x="229.3" y="52.1">20</text>
<text x="383.4" y="63.5">1</text>
<text x="82.5" y="102.6">10</text>
<text x="91.7" y="102.6">9</text>
<text x="230.9" y="106.5">6</text>
<text x="142.5" y="114.6">8</text>
<text x="229.2" y="117.6">19</text>
<text x="240.9" y="125">7</text>
<text x="250.3" y="132.4">18</text>
<text x="306.2" y="137">22</text>
<text x="326.9" y="137.1">14</text>
<text x="338.3" y="137.1">16</text>
<text x="353.4" y="137.1">12</text>
<text x="366.2" y="137.1">4</text>
<text x="261.8" y="140.3">17</text>
<text x="273" y="148.1">15</text>
<text x="310.6" y="260.6">Блок рычажный</text>
<text x="312.8" y="268.4">R 2 HDX 08 M</text>
<text x="383.9" y="267">0.19</text>
<text x="403.6" y="267">1:1</text>
</g>
<g font-size="5.5">
<text x="139.6" y="31.8">М3</text>
<text x="18.2" y="49.2" transform="rotate(-90 18.2 49.2)">ГРЛМ.304312.004</text>
<text x="46.8" y="58.8" transform="rotate(-90 46.8 58.8)">32</text>
<text x="54.8" y="65.9" transform="rotate(-90 54.8 65.9)">18</text>
<text x="164.8" y="62" transform="rotate(-90 164.8 62)">3,3</text>
<text x="172.8" y="76.2" transform="rotate(-90 172.8 76.2)">61,9</text>
<text x="54.8" y="83.1" transform="rotate(-90 54.8 83.1)">14,9</text>
<text x="46.8" y="86.4" transform="rotate(-90 46.8 86.4)">20,4</text>
<text x="164.8" y="85.3" transform="rotate(-90 164.8 85.3)">21,9</text>
<text x="381.5" y="103.6" transform="rotate(-90 381.5 103.6)">11,9</text>
<text x="389.3" y="104.8" transform="rotate(-90 389.3 104.8)">15</text>
<text x="104.4" y="119">89,7</text>
<text x="307.6" y="146.4">14</text>
<text x="317.4" y="157.8">25</text>
<text x="106.7" y="170.9">64,7</text>
<text x="231.9" y="176.7">1. Размеры для справок.</text>
<text x="231.9" y="182.2">2. Механизм самовозвратный должен обеспечивать плавное перемещение рычага (поз.2)</text>
<text x="236.4" y="187.7">относительно корпуса (поз.1) без заеданий, заклиниваний и закусываний.</text>
<text x="231.9" y="193.2">3. Резьбовые соединения стопорить фиксатором резьб Loctite 243.</text>
<text x="231.9" y="198.7">4. Детали поз. 10 или 21 клеить с применением ПЭО-110К ТУ 2257-405-02068474-2003.</text>
<text x="231.9" y="204.2">5. Отклонение от общей оси более 1 мм не допускается.</text>
<text x="231.9" y="209.7">6. Нанести смазку на витки пружины (поз.9) &quot;Томфлон СК 250&quot; ТУ 0254-004-12435252-04.</text>
<text x="231.9" y="215.2">7. Маркировать обозначение и наименование по технологии предприятия-изготовителя.</text>
<text x="168.7" y="218.6" transform="rotate(-90 168.7 218.6)">71,1</text>
<text x="231.9" y="220.7">8. Остальные технические требования по ОСТ4 ГО.070.015.</text>
</g>
<g font-size="3.9">
<text x="11.9" y="43.1" transform="rotate(-90 11.9 43.1)">Перв. примен.</text>
<text x="11.9" y="100.4" transform="rotate(-90 11.9 100.4)">Справ. №</text>
<text x="11.9" y="172.4" transform="rotate(-90 11.9 172.4)">Подп. и дата</text>
<text x="11.9" y="202.1" transform="rotate(-90 11.9 202.1)">Инв. № дубл.</text>
<text x="11.9" y="227.2" transform="rotate(-90 11.9 227.2)">Взам. инв. №</text>
<text x="231.2" y="230.9">Файл</text>
<text x="258.8" y="230.9">ГРЛМ.304312.004.pdf</text>
<text x="231.1" y="235.9">Контрольная сумма</text>
<text x="11.9" y="257.4" transform="rotate(-90 11.9 257.4)">Подп. и дата</text>
<text x="232.7" y="255.9">0</text>
<text x="239.6" y="255.9">Нов.</text>
<text x="369.9" y="255.9">Лит.</text>
<text x="384.9" y="255.9">Масса</text>
<text x="400.4" y="255.9">Масштаб</text>
<text x="231.1" y="260.9">Изм.</text>
<text x="239" y="260.9">Лист</text>
<text x="253" y="260.9">№ докум.</text>
<text x="274.4" y="260.9">Подп.</text>
<text x="286.9" y="260.9">Дата</text>
<text x="231.1" y="265.9">Разраб.</text>
<text x="248.1" y="265.9">Василенков</text>
<text x="231.1" y="275.9">Т. контр.</text>
<text x="231.1" y="270.9">Пров.</text>
<text x="318.7" y="275.9">Сборочный чертеж</text>
<text x="371" y="275.9">Лист 1</text>
<text x="394.4" y="275.9">Листов 2</text>
<text x="382.3" y="281.7">ООО «Группа</text>
<text x="11.9" y="287.1" transform="rotate(-90 11.9 287.1)">Инв. № подл.</text>
<text x="231.1" y="285.9">Н. контр.</text>
<text x="380.2" y="285.9">индустриальных</text>
<text x="231.1" y="290.9">Утв.</text>
<text x="382.2" y="290.1">технологий»</text>
<text x="306.7" y="295.6">Копировал</text>
<text x="383.6" y="295.4">Формат A3</text>
</g>
</svg>
